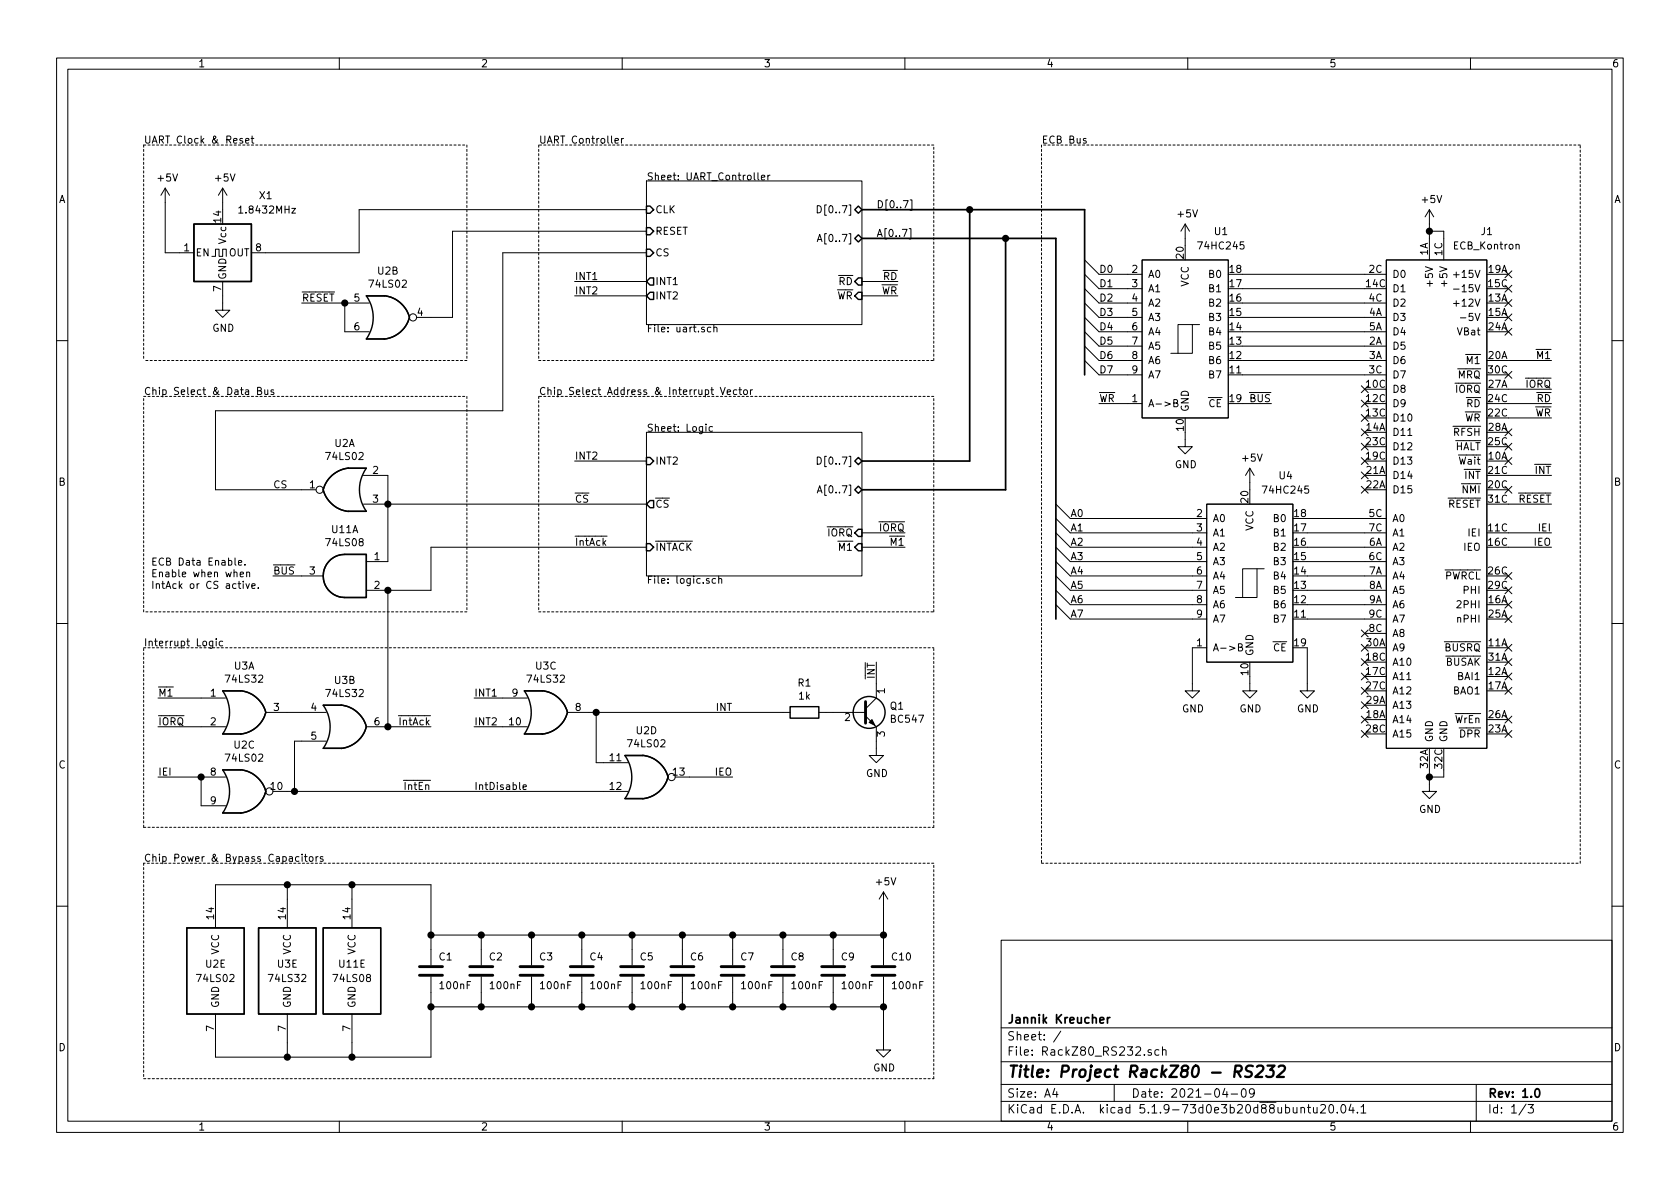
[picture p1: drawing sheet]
<svg xmlns="http://www.w3.org/2000/svg" width="297mm" height="210mm" viewBox="0 0 297 210" stroke-linecap="round" stroke-linejoin="round" font-family="sans-serif">
<g fill="none" stroke="#000" stroke-width=".18">
<path d="M10 10.3h277v189.9h-277zM12 12.2h273v186.1h-273zM60 10.3v1.9M110 10.3v1.9M160 10.3v1.9M210 10.3v1.9M260 10.3v1.9M29.2 33.3l-.8 1.2M29.2 33.3v11.4h5.1M29.2 33.3l.8 1.2M39.4 33.3l-.8 1.2M39.4 33.3v3.8"/>
<path d="M39.4 33.3l.7 1.2M42.2 36.8l.4-.4v1.3M42.2 37.7h.8M42.9 24.5h-.3l-.2 .2 .1 .1 .4 .2v.3h-.5M43.4 24.9l.6-.1v-.3h-.4l-.2 .2 .1 .6h.5M44.4 24.5h.5M44.6 24v1.1l.3 .2M108.7 24.9l.6-.1v-.3h-.4l-.2 .2 .1 .6h.5M109.9 24.5v.8M110.3 24.5l-.4 .2M114.3 32h38.1v25.4h-38.1zM114.3 37.1h-50.8v7.6h-19.1"/>
<path d="M134 30.6v1l.2 .2M134.6 31.4l.6-.1v-.3h-.4l-.2 .2 .1 .6h.5M135.8 31v.8M136.1 31l-.3 .2M144.5 36.4a.64 .64 0 0 1 .7 .6 .64 .64 0 0 1-.7 .6zM160.9 35.4h.3v1.8h-.3M192 24.5h-.3l-.2 .2 .1 .1 .4 .2v.3h-.5M209.5 39.6l-.7 1.3M209.5 39.6v3.8M209.5 39.6l.8 1.3M252.7 37.1v8.9M252.7 37.1l-.7 1.2"/>
<path d="M252.7 37.1l.8 1.2M37.5 45.3h.6v-1.2h.6v1.2h.7v-1.2h.6v1.2M39.4 49.8v5.1h1.2l-1.2 1.2-1.3-1.2h1.3M53.3 53.6h12M61 53.6v5.1h4.3M101.6 49.8h12.7M101.6 52.3h12.7M114.3 44.7h-25.4v27.9h-50.8v14h17.8M114.3 40.9h-34.3v15.2h-6.3M125.7 57.9h-.4l-.2 .2 .1 .5h.5M126.2 58l.2-.1h.3l.1 .8M126.2 57.4v1.3"/>
<path d="M144.5 42.7l.4-1.3 .4 1.3M144.6 42.4h.6M152.4 49.8h6.3M152.4 52.3h6.3M160.8 40.4h.3v1.9h-.3M191.8 51l2.5 2.6h7.6M191.8 48.5l2.5 2.5h7.6M191.8 53.6l2.5 2.5h7.6M191.8 46l2.5 2.5h7.6M191.8 56.1l2.5 2.6h7.6M191.8 58.7l2.5 2.5h7.6M201.9 46h15.3v27.9h-15.3z"/>
<path d="M210.8 57.4v5.1h-3.8M212.1 57.4h-3.8v5.1M219.7 53.6h25.4M219.7 51h25.4M219.7 56.1h25.4M219.7 48.5h25.4M219.7 58.7h25.4M245.1 46h17.8v86.3h-17.8zM252.7 40.9h2.6v5.1M257 53.7h1M257 51.1h1M257 48.6h1"/>
<path d="M258.2 56.2h1M262.9 53.6h3.8M262.9 51h3.8M262.9 56.1h3.8M262.9 48.5h3.8M262.9 58.7h3.8M266.1 53l1.2 1.2M266.1 47.9l1.2 1.2M266.1 50.4l1.2 1.3M266.1 55.5l1.2 1.2M266.1 58.1l1.2 1.2M267.3 53l-1.2 1.2"/>
<path d="M267.3 47.9l-1.2 1.2M267.3 50.4l-1.2 1.3M267.3 55.5l-1.2 1.2M267.3 58.1l-1.2 1.2M268 43.3l.2-.1 .3 .1 .1 .7M10 60.2h2M45.5 69.1h.6l.1-.2v-.3l-.7-.1v1.3h.5l.3-.3v-.2l-.3-.2M46.8 68.9l.1 .8 .3 .1 .1-.2M47.3 68.9v.9M48.4 69l-.3-.1-.2 .2 .1 .2 .4 .1v.3h-.5M114.3 76.4h38.1v25.4h-38.1zM124.8 75v.1"/>
<path d="M124.8 75.4v.9M126 75.5l-.4-.1-.2 .3 .1 .5h.5M127.4 68.5l.4 1.3 .4-1.3M128.6 69.3l.6-.1-.1-.2-.3-.1-.2 .2v.6h.5M130.3 69l-.4-.1-.2 .3 .1 .5h.5M130.6 68.9h.5M130.8 68.5v1.1l.3 .2M131.6 69l.3-.1 .3 .3-.2 .5-.3 .1-.2-.3zM132.7 68.9v.9M133 68.9l-.3 .3M191.8 61.2l2.5 2.5h7.6M191.8 63.7l2.5 2.6h7.6"/>
<path d="M194.3 71.4h7.6M207.5 71.3l.6-.1 .1-.4-.7-.1v1.2h.5l.3-.2v-.2l-.3-.2M209.5 76.4v2.6h1.3l-1.3 1.3-1.2-1.3h1.2M219.7 71.4h5.1M219.7 63.7h25.4M219.7 61.2h25.4M219.7 66.3h25.4M240.7 70.8l1.2 1.2M240.7 73.3l1.2 1.2M240.7 75.8l1.2 1.3M240.7 78.4l1.2 1.2M240.7 68.2l1.2 1.2"/>
<path d="M241.3 68.8h3.8M241.3 71.4h3.8M241.3 73.9h3.8M241.3 76.4h3.8M241.3 79h3.8M241.9 78.4l-1.2 1.2M241.9 70.8l-1.2 1.2M241.9 73.3l-1.2 1.2M241.9 75.8l-1.2 1.3M241.9 68.2l-1.2 1.2M262.9 68.8h11.4M262.9 71.4h11.4"/>
<path d="M262.9 73.9h11.4M262.9 76.4h3.8M262.9 63.7h11.4M262.9 79h3.8M262.9 66.3h3.8M266.1 78.4l1.2 1.2M266.1 75.8l1.2 1.3M266.1 65.7l1.2 1.2M267.3 78.4l-1.2 1.2M267.3 75.8l-1.2 1.3M267.3 65.7l-1.2 1.2M285 60.2h2"/>
<path d="M41.6 98.7v1.1l.1 .1M42.2 99.5l.5-.1v-.2l-.4-.1-.1 .2v.6h.5M43.3 99.8v.1M64.3 84.1h4.3v15.2h-3.8M64.3 89.1h50M101.6 81.5h12.7M106.3 94.8h1M114.3 96.8h-38.1v7.6h-11.4M144.5 87.2l.4-1.3 .4 1.3M144.5 80.8a.64 .64 0 0 1 .7 .7 .64 .64 0 0 1-.7 .6zM144.6 86.8h.6M152.4 94.2h7.6"/>
<path d="M152.4 96.8h7.6M186.7 89.1l2.5 2.6h24.2M186.7 91.7l2.5 2.5h24.2M186.7 94.2l2.5 2.6h24.2M186.7 96.8l2.5 2.5h24.2M186.7 99.3l2.5 2.5h24.2M213.4 89.1h15.2v28h-15.2zM221 82.8l-.8 1.3M221 82.8v3.8M221 82.8l.7 1.3M231.1 91.7h14M231.1 94.2h14"/>
<path d="M231.1 96.8h14M231.1 99.3h14M240.7 80.9l1.2 1.2M240.7 83.5l1.2 1.2M240.7 86l1.2 1.2M241.3 81.5h3.8M241.3 86.6h3.8M241.3 84.1h3.8M241.9 80.9l-1.2 1.2M241.9 83.5l-1.2 1.2M241.9 86l-1.2 1.2M262.9 94.2h11.4"/>
<path d="M262.9 96.8h11.4M262.9 81.5h3.8M262.9 86.6h3.8M262.9 84.1h11.4M262.9 89.1h11.4M266.1 80.9l1.2 1.2M266.1 86l1.2 1.2M267.3 80.9l-1.2 1.2M267.3 86l-1.2 1.2M10 110.3h2M37.6 113.4v1.1l-.2 .1h-.3M37.6 113.4h-.3l-.3 .2 .1 .6h.5"/>
<path d="M38.2 112.9v.2M38.2 113.4v.8M39.4 113.4h-.4l-.2 .2 .1 .6h.5M42.5 101.6l.6-.1-.1-.3h-.4l-.1 .1v.6h.5M43 102.8v.1M43 103.2v.9M43.5 103.2l.3 .9 .3-.9M43.6 101.3l.2-.1h.3v.8M43.6 101.2v.8M44.5 103.6l.6-.1v-.2l-.4-.1-.2 .2 .1 .6h.5M45.7 103.9v.2M48.3 101.8h8.8"/>
<path d="M68.6 104.4v24.1M126.5 102.4l-.3-.1-.3 .2 .1 .6h.5M127.1 102.4l.2-.1 .3 .1v.7M127.1 101.9v1.2M154.9 117.1v6.3l-1.9 1.9M186.7 101.8l2.5 2.6h24.2M186.7 104.4l2.5 2.5h24.2M186.7 106.9l2.5 2.6h24.2M213.4 114.5h-2.6v7.7h1.3l-1.3 1.2-1.3-1.2h1.3M219 114.4h.5l.1-.4-.6-.2v1.3h.5l.2-.2v-.2l-.3-.3M221 119.6v2.6h1.2l-1.2 1.2-1.3-1.2h1.3M222.2 100.6v5.1h-3.8"/>
<path d="M223.5 100.6h-3.8v5.1M231.1 114.5v7.7h1.3l-1.3 1.2-1.2-1.2h1.2M231.1 101.8h14M231.1 104.4h14M231.1 106.9h14M231.1 109.5h14M240.7 119l1.2 1.2M240.7 111.4l1.2 1.2M240.7 113.9l1.2 1.3M240.7 116.5l1.2 1.2M241.3 114.5h3.8M241.3 119.6h3.8"/>
<path d="M241.3 117.1h3.8M241.3 112h3.8M241.9 111.4l-1.2 1.2M241.9 119l-1.2 1.2M241.9 113.9l-1.2 1.3M241.9 116.5l-1.2 1.2M262.9 114.5h3.8M262.9 101.8h3.8M262.9 104.4h3.8M262.9 106.9h3.8M262.9 109.5h3.8M262.9 119.6h3.8"/>
<path d="M262.9 117.1h3.8M266.1 113.9l1.2 1.3M266.1 101.2l1.2 1.3M266.1 103.8l1.2 1.2M266.1 106.3l1.2 1.2M266.1 119l1.2 1.2M266.1 116.5l1.2 1.2M266.1 108.9l1.2 1.2M267.3 113.9l-1.2 1.3M267.3 101.2l-1.2 1.3M267.3 103.8l-1.2 1.2M267.3 106.3l-1.2 1.2"/>
<path d="M267.3 119l-1.2 1.2M267.3 116.5l-1.2 1.2M267.3 108.9l-1.2 1.2M285 110.3h2M27.9 123.4h12M27.9 128.5h12M27.9 137.4h12M35.6 137.4v5.1h4.3M47 126h10.7M48.3 139.9h62.7M57.7 131.1h-5.6v8.8M64.8 128.5h11.4"/>
<path d="M83.8 123.4h9.4M83.8 128.5h9.4M92.5 139.2l.6-.1-.1-.3h-.3l-.2 .2v.6h.5M100.3 126h39.4M105.4 126v8.9h5.6M119.4 137.4h10.1M144.8 126h8.2M153 126.6l1.9 1.9v5.1h1.3l-1.3 1.3-1.2-1.3h1.2M240.7 121.6l1.2 1.2M240.7 124.1l1.2 1.2M240.7 126.6l1.2 1.3M240.7 129.2l1.2 1.2"/>
<path d="M241.3 122.2h3.8M241.3 127.2h3.8M241.3 129.8h3.8M241.3 124.7h3.8M241.9 126.6l-1.2 1.3M241.9 129.2l-1.2 1.2M241.9 121.6l-1.2 1.2M241.9 124.1l-1.2 1.2M252.7 132.3v7.6h1.3l-1.3 1.3-1.2-1.3h1.2M255.3 132.3v5.1h-2.6M262.9 122.2h3.8M262.9 127.2h3.8"/>
<path d="M262.9 129.8h3.8M266.1 129.2l1.2 1.2M266.1 126.6l1.2 1.3M266.1 121.6l1.2 1.2M267.3 129.2l-1.2 1.2M267.3 126.6l-1.2 1.3M267.3 121.6l-1.2 1.2M50.8 156.5v7.6M52.9 151.5h-.4l-.3 .2 .2 .6h.5M53.4 151v.2M53.4 151.5v.8M53.8 151.5h.5"/>
<path d="M54 151v1.1l.3 .2M54.8 151.5h.3l.2 .2-.1 .6h-.3l-.2-.1zM55.9 151.5v.8M56.2 151.5l-.3 .2M57.1 151.5h-.3l-.2 .2 .1 .1 .4 .2v.3h-.5M62.2 156.5v7.6M156.2 157.7l-.8 1.3M156.2 157.7v13M156.2 157.7l.8 1.3M10 160.2h2M38.1 164.1v-7.6h38.1v14.2M50.8 179.3v7.6"/>
<path d="M62.2 179.3v7.6M76.2 172.7v14.2h-38.1v-7.6M76.2 165.3h80M76.2 178h80M85.1 165.3v5.4M85.1 172.7v5.3M94 165.3v5.4M94 172.7v5.3M102.9 165.3v5.4M102.9 172.7v5.3M111.8 165.3v5.4M111.8 172.7v5.3"/>
<path d="M120.6 165.3v5.4M120.6 172.7v5.3M129.5 165.3v5.4M129.5 172.7v5.3M138.4 165.3v5.4M138.4 172.7v5.3M147.3 165.3v5.4M147.3 172.7v5.3M156.2 172.7v13h1.3l-1.3 1.2-1.3-1.2h1.3M177 166.3h108v32h-108zM285 160.2h2M60 198.3v1.9"/>
<path d="M110 198.3v1.9M160 198.3v1.9M177 194.8h108M177 191.8h108M177 187.8h108M177 181.8h108M186.5 192.5l-.4 1h1M186.8 193v1M187.6 182.3l-1.3 2M197 191.8v3M203.6 185.7l-.4-.1-.2 .2v.2l.6 .2v.3h-.6M204.9 185.7l-.4-.1-.3 .3 .1 .6h.6"/>
<path d="M205.5 185.7l.3-.1 .3 .1 .1 .9M205.5 185.1v1.5M210 198.3v1.9M216.6 192.5l-.4 1h.9M216.9 193v1M217.7 193.5h1.1M219.6 192.7l.4-.2a.94 .94 0 0 1 0 1.5 .82 .82 0 0 1-.4-1.3zM221.8 193.2l-.3 .3h-.3l-.3-.3v-.4l.2-.2 .4-.1 .2 .2a1.13 1.13 0 0 1-.2 1.2l-.4 .1M230 196l.2-.2 .4 .1 .1 .9M230 195.8v1M231.2 195.8h.5M231.4 195.3v1.3l.3 .2"/>
<path d="M232.2 195.8l.1 .9 .4 .1 .2-.1M232.9 195.8v1M233.5 195.5l.2-.2h.4l.3 .5-.9 1h.9M235.2 195.4l.2-.1a.94 .94 0 0 1 0 1.5 .82 .82 0 0 1-.2-1.4zM236.4 196.7v.1M237.3 195.4l.1-.1a.8 .8 0 0 1 .6 .8 .8 .8 0 0 1-.6 .7 1 1 0 0 1-.1-1.4zM238.9 195.2l-.4 1.1h.9M239.2 195.8v1M240 196.7v.1M240.6 195.8l.5-.5v1.5M240.6 196.8h.9M260 198.3v1.9"/>
<path d="M261 191.8v6.5M269.8 195.2l-1.2 2M270.2 195.3h.9l-.5 .6 .4 .1v.7l-.2 .1-.6-.1"/>
<circle cx="73" cy="56.1" r=".63"/>
<circle cx="56.5" cy="86.6" r=".63"/>
<circle cx="47.6" cy="139.9" r=".63"/>
<circle cx="118.7" cy="137.4" r=".63"/>
</g>
<path d="M152.4 37.1h39.4v29.2M171.4 37.1v44.4h-19M152.4 42.2h34.3v67.3M177.8 42.2v44.4h-25.4M195.8 179.9v1M196.2 179.9l-.4 .3M194.5 180.4l.7-.1-.1-.3-.4-.1-.2 .2v.7h.6M271.5 192.7l.2-.2a.81 .81 0 0 1 .6 .6 .81 .81 0 0 1-.3 .8l-.1 .1a.79 .79 0 0 1-.4-1.3z" fill="none" stroke="#000" stroke-width=".3"/>
<path d="M218.3 189.5h.8a.56 .56 0 0 0 .5-.5 .56 .56 0 0 0-.4-.6h-.7l-.3 2M218.8 189.5l.6 .9M221.5 188.5l-.3-.1-.7 .1a.47 .47 0 0 0-.2 .5 .47 .47 0 0 0 .3 .4l.4 .1a.48 .48 0 0 1 .3 .5 .48 .48 0 0 1-.4 .4l-.8-.1M222.2 188.6l.4-.2h.4a.46 .46 0 0 1 .4 .6l-.2 .3-1.3 1.1h1.3M224.1 188.4h1.2l-.7 .8 .4 .1 .2 .3-.2 .7-.3 .1h-.6l-.2-.1M226.1 188.6l.3-.2h.5l.2 .2 .1 .4-.1 .3-1.3 1.1h1.2" fill="none" stroke="#000" stroke-width=".41"/>
<g fill="none" stroke="#000" stroke-width=".25">
<path d="M34.3 39.6h10.1v10.2h-10.1zM114.3 36.4h.6l.7 .7-.7 .6h-.6zM151.1 37.1l.7-.7 .6 .7-.6 .6zM64.8 59.9h3.1M64.8 52.3h3.1M64.8 52.3a6.6 6.6 0 0 1 0 7.6M67.9 52.3a5.2 5.2 0 0 1 4.5 3.8M72.4 56.2a5.2 5.2 0 0 1-4.5 3.8M114.3 44.1h.6l.7 .6-.7 .6h-.6zM114.3 40.3h.6l.7 .6-.7 .6h-.6zM114.9 49.1h.7v1.3h-.7l-.6-.6zM114.9 51.7h.7v1.3h-.7l-.6-.7z"/>
<path d="M151.1 42.2l.7-.7 .6 .7-.6 .6zM151.8 49.1h.6v1.3h-.6l-.7-.6zM151.8 51.7h.6v1.3h-.6l-.7-.7zM57.1 86.6a5.2 5.2 0 0 0 4.5 3.8h3.2M58.3 99.2a3.7 3.7 0 0 1 2.7-1.2h3.8v7.7h-3.8a3.8 3.8 0 0 1-3.6-2.4 3.8 3.8 0 0 1 .9-4.1zM64.7 82.8a6.6 6.6 0 0 0 0 7.6M64.8 82.8h-3.2a5.2 5.2 0 0 0-4.5 3.8M114.3 96.1h.6l.7 .7-.7 .6h-.6zM114.3 80.9h.6l.7 .6-.7 .7h-.6zM114.9 88.5h.7v1.3h-.7l-.6-.7zM151.1 86.6l.7-.6 .6 .6-.6 .6zM151.1 81.5l.7-.6 .6 .6-.6 .7z"/>
<path d="M151.8 93.6h.6v1.3h-.6l-.7-.7zM151.8 96.1h.6v1.3h-.6l-.7-.6zM42.5 122.1a5.2 5.2 0 0 1 4.5 3.9M42.5 122.2h-3.1a6.6 6.6 0 0 1 0 7.6h3.1M42.5 136.1a5.2 5.2 0 0 1 4.5 3.8M42.5 136.1l-3.1 .1a6.6 6.6 0 0 1 0 7.5l3.1 .1M47 126a5.2 5.2 0 0 1-4.5 3.8M47 140a5.2 5.2 0 0 1-4.5 3.8M57.1 124.7h3.2a5.2 5.2 0 0 1 4.5 3.8M57.2 124.7a6.6 6.6 0 0 1 0 7.6M64.8 128.5a5.2 5.2 0 0 1-4.5 3.9l-3.2-.1M92.7 129.8h3.2"/>
<path d="M92.7 122.2h3.2M92.7 122.2a6.6 6.6 0 0 1 0 7.6M95.9 122.1a5.2 5.2 0 0 1 4.4 3.9M100.3 126a5.2 5.2 0 0 1-4.4 3.8M110.5 133.6h3.2a5.2 5.2 0 0 1 4.4 3.8M110.5 133.6a6.6 6.6 0 0 1 0 7.6M118.1 137.4a5.2 5.2 0 0 1-4.4 3.8h-3.2M139.7 125h5.1v2h-5.1zM33 164.1h10.2v15.2h-10.2zM45.7 164.1h10.2v15.2h-10.2zM57.1 164.1h10.2v15.2h-10.2z"/>
<circle cx="153.7" cy="126" r="2.82"/>
</g>
<g fill="none" stroke="#000" stroke-width=".51">
<path d="M153 124.1v3.8M74.2 172.5h4M74.2 170.9h4M83.1 172.5h4M83.1 170.9h4M91.9 172.5h4.1M91.9 170.9h4.1M100.8 172.5h4.1M100.8 170.9h4.1M109.7 172.5h4.1M109.7 170.9h4.1M118.6 172.5h4.1"/>
<path d="M118.6 170.9h4.1M127.5 172.5h4.1M127.5 170.9h4.1M136.4 172.5h4.1M136.4 170.9h4.1M145.3 172.5h4.1M145.3 170.9h4.1M154.2 172.5h4M154.2 170.9h4"/>
</g>
<path d="M153.7 127.8l.5-.6 .5 1.1z" fill="#000" stroke="#000" stroke-width=".18"/>
<g fill="none" stroke="#000" stroke-width=".18" stroke-dasharray=".4 .4">
<path d="M25.4 25.6h57.1M25.4 25.6v38.1M82.5 25.6v38.1M95.2 25.6v38.1M165.1 25.6h-69.9M184.1 25.6v127M279.4 25.6h-95.3M25.4 70.1h57.1M82.5 70.1v38.1M82.5 63.7h-57.1M95.2 63.7h69.9M95.2 70.1v38.1"/>
<path d="M165.1 63.7v-38.1M165.1 70.1h-69.9M25.4 114.5h139.7M25.4 108.2v-38.1M82.5 108.2h-57.1M95.2 108.2h69.9M165.1 108.2v-38.1M25.4 146.3v-31.8M25.4 146.3h139.7M25.4 152.6v38.1M165.1 152.6h-139.7M165.1 146.3v-31.8"/>
<path d="M184.1 152.6h95.3M279.4 152.6v-127M25.4 190.7h139.7M165.1 190.7v-38.1"/>
</g>
<g fill="#000" stroke="#000" stroke-width=".25">
<circle cx="171.5" cy="37.1" r=".51"/>
<circle cx="61" cy="53.6" r=".51"/>
<circle cx="177.8" cy="42.2" r=".51"/>
<circle cx="252.7" cy="40.9" r=".51"/>
<circle cx="68.6" cy="89.1" r=".51"/>
<circle cx="68.6" cy="104.4" r=".51"/>
<circle cx="35.6" cy="137.4" r=".51"/>
<circle cx="52.1" cy="139.9" r=".51"/>
<circle cx="68.6" cy="128.5" r=".51"/>
<circle cx="105.4" cy="126" r=".51"/>
<circle cx="252.7" cy="137.4" r=".51"/>
<circle cx="50.8" cy="156.5" r=".51"/>
<circle cx="62.2" cy="156.5" r=".51"/>
<circle cx="76.2" cy="178" r=".51"/>
<circle cx="76.2" cy="165.3" r=".51"/>
<circle cx="85.1" cy="165.3" r=".51"/>
<circle cx="85.1" cy="178" r=".51"/>
<circle cx="94" cy="165.3" r=".51"/>
<circle cx="94" cy="178" r=".51"/>
<circle cx="102.9" cy="178" r=".51"/>
<circle cx="102.9" cy="165.3" r=".51"/>
<circle cx="111.8" cy="165.3" r=".51"/>
<circle cx="111.8" cy="178" r=".51"/>
<circle cx="120.7" cy="178" r=".51"/>
<circle cx="120.7" cy="165.3" r=".51"/>
<circle cx="129.5" cy="178" r=".51"/>
<circle cx="129.5" cy="165.3" r=".51"/>
<circle cx="138.4" cy="165.3" r=".51"/>
<circle cx="138.4" cy="178" r=".51"/>
<circle cx="147.3" cy="165.3" r=".51"/>
<circle cx="147.3" cy="178" r=".51"/>
<circle cx="156.2" cy="178" r=".51"/>
<circle cx="156.2" cy="165.3" r=".51"/>
<circle cx="50.8" cy="186.9" r=".51"/>
<circle cx="62.2" cy="186.9" r=".51"/>
</g>
<text font-size="2.8" x="178" y="190.5">Title: Project RackZ80 - RS232</text>
<g font-size="2.1">
<text x="178" y="184">Sheet: /</text>
<text x="178" y="181">Jannik Kreucher</text>
<text x="178" y="186.7">File: RackZ80_RS232.sch</text>
<text x="178" y="196.9">KiCad E.D.A. kicad 5.1.9-73d0e3b20d88ubuntu20.04.1</text>
<text x="178" y="194.1">Size: A4</text>
<text x="200" y="194.1">Date: 2021-04-09</text>
<text x="263" y="194.1">Rev: 1.0</text>
<text x="263" y="196.9">Id: 1/3</text>
</g>
<g font-size="1.8">
<text x="35" y="11.9">1</text>
<text x="85" y="11.9">2</text>
<text x="135" y="11.9">3</text>
<text x="185" y="11.9">4</text>
<text x="235" y="11.9">5</text>
<text x="285" y="11.9">6</text>
<text x="25.4" y="25.4">UART Clock &amp; Reset</text>
<text x="95.2" y="25.4">UART Controller</text>
<text x="184.1" y="25.4">ECB Bus</text>
<text x="10.4" y="35.9">A</text>
<text x="28" y="32.1">+5V</text>
<text x="38.2" y="32.1">+5V</text>
<text x="45.9" y="35.2">X1</text>
<text x="114.3" y="31.9">Sheet: UART_Controller</text>
<text x="251.5" y="35.9">+5V</text>
<text x="285.4" y="35.9">A</text>
<text x="39.1" y="39.3" transform="rotate(-90 39.1 39.3)">14</text>
<text x="42.7" y="37.8">1.8432MHz</text>
<text x="115.8" y="37.7">CLK</text>
<text x="115.8" y="41.5">RESET</text>
<text x="145.5" y="37.7">D[0..7]</text>
<text x="154.9" y="41.9">A[0..7]</text>
<text x="154.9" y="36.8">D[0..7]</text>
<text x="208.3" y="38.4">+5V</text>
<text x="214.8" y="41.6">U1</text>
<text x="261.9" y="41.6">J1</text>
<text x="32.5" y="44.4">1</text>
<text x="34.5" y="45.3">EN</text>
<text x="40" y="43" transform="rotate(-90 40 43)">Vcc</text>
<text x="40.5" y="45.3">OUT</text>
<text x="45.2" y="44.4">8</text>
<text x="115.8" y="45.3">CS</text>
<text x="145.5" y="42.8">A[0..7]</text>
<text x="209.3" y="45.7" transform="rotate(-90 209.3 45.7)">20</text>
<text x="212.2" y="44.1">74HC245</text>
<text x="252.5" y="45.2" transform="rotate(-90 252.5 45.2)">1A</text>
<text x="255" y="45.2" transform="rotate(-90 255 45.2)">1C</text>
<text x="257.1" y="44.1">ECB_Kontron</text>
<text x="39.1" y="51.5" transform="rotate(-90 39.1 51.5)">7</text>
<text x="40" y="49.5" transform="rotate(-90 40 49.5)">GND</text>
<text x="53.3" y="53.3">RESET</text>
<text x="62.6" y="53.3">5</text>
<text x="65.5" y="50.9">74LS02</text>
<text x="66.8" y="48.6">U2B</text>
<text x="101.6" y="49.5">INT1</text>
<text x="101.6" y="52.1">INT2</text>
<text x="115.8" y="50.4">INT1</text>
<text x="115.8" y="53">INT2</text>
<text x="147.9" y="53">WR</text>
<text x="148.3" y="50.4">RD</text>
<text x="155.8" y="52.1">WR</text>
<text x="156.2" y="49.5">RD</text>
<text x="194.3" y="50.8">D1</text>
<text x="194.3" y="53.3">D2</text>
<text x="194.3" y="48.3">D0</text>
<text x="200.2" y="48.3">2</text>
<text x="200.2" y="50.8">3</text>
<text x="200.2" y="53.3">4</text>
<text x="202.9" y="49.1">A0</text>
<text x="202.9" y="51.7">A1</text>
<text x="210.2" y="50.7" transform="rotate(-90 210.2 50.7)">VCC</text>
<text x="213.9" y="51.7">B1</text>
<text x="213.9" y="49.1">B0</text>
<text x="217.5" y="53.3">16</text>
<text x="217.5" y="50.8">17</text>
<text x="217.5" y="48.3">18</text>
<text x="241.6" y="50.8">14C</text>
<text x="242.1" y="48.3">2C</text>
<text x="242.1" y="53.3">4C</text>
<text x="246.1" y="51.7">D1</text>
<text x="246.1" y="49.1">D0</text>
<text x="253.4" y="50.2" transform="rotate(-90 253.4 50.2)">+5V</text>
<text x="255.9" y="50.2" transform="rotate(-90 255.9 50.2)">+5V</text>
<text x="257.7" y="49.1">+15V</text>
<text x="258.1" y="51.7">-15V</text>
<text x="263.2" y="53.3">13A</text>
<text x="263.2" y="50.8">15C</text>
<text x="263.2" y="48.3">19A</text>
<text x="37.5" y="58.7">GND</text>
<text x="62.6" y="58.4">6</text>
<text x="73.8" y="55.9">4</text>
<text x="114.3" y="58.8">File: uart.sch</text>
<text x="194.3" y="55.9">D3</text>
<text x="194.3" y="58.4">D4</text>
<text x="200.2" y="55.9">5</text>
<text x="200.2" y="58.4">6</text>
<text x="202.9" y="54.2">A2</text>
<text x="202.9" y="56.8">A3</text>
<text x="202.9" y="59.3">A4</text>
<text x="213.9" y="59.3">B4</text>
<text x="213.9" y="56.8">B3</text>
<text x="213.9" y="54.2">B2</text>
<text x="217.5" y="58.4">14</text>
<text x="217.5" y="55.9">15</text>
<text x="242.1" y="55.9">4A</text>
<text x="242.1" y="58.4">5A</text>
<text x="246.1" y="56.8">D3</text>
<text x="246.1" y="54.2">D2</text>
<text x="246.1" y="59.3">D4</text>
<text x="257.7" y="54.2">+12V</text>
<text x="257.8" y="59.3">VBat</text>
<text x="259.1" y="56.8">-5V</text>
<text x="263.2" y="55.9">15A</text>
<text x="263.2" y="58.4">24A</text>
<text x="194.3" y="61">D5</text>
<text x="194.3" y="63.5">D6</text>
<text x="200.2" y="61">7</text>
<text x="200.2" y="63.5">8</text>
<text x="202.9" y="61.8">A5</text>
<text x="202.9" y="64.4">A6</text>
<text x="213.9" y="64.4">B6</text>
<text x="213.9" y="61.8">B5</text>
<text x="217.5" y="63.5">12</text>
<text x="217.5" y="61">13</text>
<text x="242.1" y="61">2A</text>
<text x="242.1" y="63.5">3A</text>
<text x="246.1" y="61.8">D5</text>
<text x="246.1" y="64.4">D6</text>
<text x="259.4" y="64.4">M1</text>
<text x="263.2" y="63.5">20A</text>
<text x="271.9" y="63.5">M1</text>
<text x="25.4" y="69.8">Chip Select &amp; Data Bus</text>
<text x="95.2" y="69.8">Chip Select Address &amp; Interrupt Vector</text>
<text x="194.3" y="66">D7</text>
<text x="194.3" y="71.1">WR</text>
<text x="200.2" y="71.1">1</text>
<text x="200.2" y="66">9</text>
<text x="202.9" y="66.9">A7</text>
<text x="213.9" y="66.9">B7</text>
<text x="217.5" y="66">11</text>
<text x="217.5" y="71.1">19</text>
<text x="221.1" y="71.1">BUS</text>
<text x="241.6" y="68.6">10C</text>
<text x="241.6" y="71.1">12C</text>
<text x="242.1" y="66">3C</text>
<text x="246.1" y="69.5">D8</text>
<text x="246.1" y="66.9">D7</text>
<text x="257.4" y="69.5">IORQ</text>
<text x="257.8" y="66.9">MRQ</text>
<text x="263.2" y="71.1">24C</text>
<text x="263.2" y="68.6">27A</text>
<text x="263.2" y="66">30C</text>
<text x="269.8" y="68.6">IORQ</text>
<text x="271.8" y="71.1">RD</text>
<text x="114.3" y="76.3">Sheet: Logic</text>
<text x="202.9" y="72">A-&gt;B</text>
<text x="209.3" y="76.1" transform="rotate(-90 209.3 76.1)">10</text>
<text x="210.2" y="72.9" transform="rotate(-90 210.2 72.9)">GND</text>
<text x="213.7" y="72">CE</text>
<text x="241.6" y="73.7">13C</text>
<text x="241.6" y="76.2">14A</text>
<text x="246.1" y="72">D9</text>
<text x="246.1" y="74.5">D10</text>
<text x="246.1" y="77.1">D11</text>
<text x="257" y="77.1">RFSH</text>
<text x="258.9" y="74.5">WR</text>
<text x="259.3" y="72">RD</text>
<text x="263.2" y="73.7">22C</text>
<text x="263.2" y="76.2">28A</text>
<text x="271.4" y="73.7">WR</text>
<text x="57.8" y="81.4">74LS02</text>
<text x="59.2" y="79">U2A</text>
<text x="65.9" y="83.8">2</text>
<text x="101.6" y="81.3">INT2</text>
<text x="115.8" y="82.2">INT2</text>
<text x="145.5" y="82.2">D[0..7]</text>
<text x="207.7" y="82.8">GND</text>
<text x="219.8" y="81.6">+5V</text>
<text x="241.6" y="81.3">19C</text>
<text x="241.6" y="83.8">21A</text>
<text x="241.6" y="78.7">23C</text>
<text x="246.1" y="82.2">D13</text>
<text x="246.1" y="79.6">D12</text>
<text x="257.1" y="79.6">HALT</text>
<text x="258.1" y="82.2">Wait</text>
<text x="263.2" y="81.3">10A</text>
<text x="263.2" y="83.8">21C</text>
<text x="263.2" y="78.7">25C</text>
<text x="271.5" y="83.8">INT</text>
<text x="10.4" y="85.9">B</text>
<text x="48.3" y="86.4">CS</text>
<text x="54.8" y="86.4">1</text>
<text x="65.9" y="88.9">3</text>
<text x="101.6" y="88.9">CS</text>
<text x="115.8" y="89.8">CS</text>
<text x="145.5" y="87.2">A[0..7]</text>
<text x="220.7" y="88.8" transform="rotate(-90 220.7 88.8)">20</text>
<text x="223.6" y="87.3">74HC245</text>
<text x="226.2" y="84.8">U4</text>
<text x="241.6" y="86.4">22A</text>
<text x="246.1" y="84.7">D14</text>
<text x="246.1" y="87.2">D15</text>
<text x="256" y="89.8">RESET</text>
<text x="258.6" y="87.2">NMI</text>
<text x="259" y="84.7">INT</text>
<text x="263.2" y="86.4">20C</text>
<text x="263.2" y="88.9">31C</text>
<text x="268.4" y="88.9">RESET</text>
<text x="285.4" y="85.9">B</text>
<text x="58.7" y="94.3">U11A</text>
<text x="146.4" y="94.9">IORQ</text>
<text x="155.5" y="94">IORQ</text>
<text x="189.2" y="94">A1</text>
<text x="189.2" y="91.4">A0</text>
<text x="211.6" y="91.4">2</text>
<text x="211.6" y="94">3</text>
<text x="214.4" y="92.3">A0</text>
<text x="214.4" y="94.9">A1</text>
<text x="221.6" y="93.9" transform="rotate(-90 221.6 93.9)">VCC</text>
<text x="225.3" y="94.9">B1</text>
<text x="225.3" y="92.3">B0</text>
<text x="228.9" y="94">17</text>
<text x="228.9" y="91.4">18</text>
<text x="242.1" y="91.4">5C</text>
<text x="242.1" y="94">7C</text>
<text x="246.1" y="92.3">A0</text>
<text x="246.1" y="94.9">A1</text>
<text x="259.7" y="94.9">IEI</text>
<text x="263.2" y="94">11C</text>
<text x="272.2" y="94">IEI</text>
<text x="26.7" y="100">ECB Data Enable.</text>
<text x="48.3" y="101.6">BUS</text>
<text x="54.8" y="101.6">3</text>
<text x="57.8" y="96.6">74LS08</text>
<text x="66.2" y="99.1">1</text>
<text x="101.6" y="96.5">IntAck</text>
<text x="115.8" y="97.4">INTACK</text>
<text x="148.4" y="97.4">M1</text>
<text x="157.6" y="96.5">M1</text>
<text x="189.2" y="101.6">A4</text>
<text x="189.2" y="99.1">A3</text>
<text x="189.2" y="96.5">A2</text>
<text x="211.6" y="96.5">4</text>
<text x="211.6" y="99.1">5</text>
<text x="211.6" y="101.6">6</text>
<text x="214.4" y="97.4">A2</text>
<text x="214.4" y="99.9">A3</text>
<text x="225.3" y="99.9">B3</text>
<text x="225.3" y="97.4">B2</text>
<text x="228.9" y="101.6">14</text>
<text x="228.9" y="99.1">15</text>
<text x="228.9" y="96.5">16</text>
<text x="242.1" y="96.5">6A</text>
<text x="242.1" y="99.1">6C</text>
<text x="242.1" y="101.6">7A</text>
<text x="246.1" y="97.4">A2</text>
<text x="246.1" y="99.9">A3</text>
<text x="258.8" y="97.4">IEO</text>
<text x="263.2" y="96.5">16C</text>
<text x="263.2" y="101.6">26C</text>
<text x="271.3" y="96.5">IEO</text>
<text x="26.7" y="102.1">Enable when when</text>
<text x="26.7" y="104.1">IntAck or CS active.</text>
<text x="66.2" y="104.1">2</text>
<text x="114.3" y="103.2">File: logic.sch</text>
<text x="189.2" y="106.7">A6</text>
<text x="189.2" y="104.1">A5</text>
<text x="211.6" y="104.1">7</text>
<text x="211.6" y="106.7">8</text>
<text x="214.4" y="102.5">A4</text>
<text x="214.4" y="105">A5</text>
<text x="214.4" y="107.6">A6</text>
<text x="225.3" y="107.6">B6</text>
<text x="225.3" y="105">B5</text>
<text x="225.3" y="102.5">B4</text>
<text x="228.9" y="106.7">12</text>
<text x="228.9" y="104.1">13</text>
<text x="242.1" y="104.1">8A</text>
<text x="242.1" y="106.7">9A</text>
<text x="246.1" y="102.5">A4</text>
<text x="246.1" y="105">A5</text>
<text x="246.1" y="107.6">A6</text>
<text x="255.4" y="102.5">PWRCL</text>
<text x="257.9" y="107.6">2PHI</text>
<text x="258.9" y="105">PHI</text>
<text x="263.2" y="106.7">16A</text>
<text x="263.2" y="104.1">29C</text>
<text x="189.2" y="109.2">A7</text>
<text x="211.6" y="109.2">9</text>
<text x="214.4" y="110.1">A7</text>
<text x="225.3" y="110.1">B7</text>
<text x="228.9" y="109.2">11</text>
<text x="242.1" y="111.8">8C</text>
<text x="242.1" y="109.2">9C</text>
<text x="246.1" y="112.6">A8</text>
<text x="246.1" y="110.1">A7</text>
<text x="257.8" y="110.1">nPHI</text>
<text x="263.2" y="109.2">25A</text>
<text x="25.4" y="114.3">Interrupt Logic</text>
<text x="41.4" y="118.4">U3A</text>
<text x="94.8" y="118.4">U3C</text>
<text x="154.7" y="119.9" transform="rotate(-90 154.7 119.9)">INT</text>
<text x="211.6" y="114.3">1</text>
<text x="214.4" y="115.2">A-&gt;B</text>
<text x="220.7" y="119.3" transform="rotate(-90 220.7 119.3)">10</text>
<text x="221.6" y="116.1" transform="rotate(-90 221.6 116.1)">GND</text>
<text x="225.1" y="115.2">CE</text>
<text x="228.9" y="114.3">19</text>
<text x="241.6" y="119.4">17C</text>
<text x="241.6" y="116.8">18C</text>
<text x="241.6" y="114.3">30A</text>
<text x="246.1" y="117.7">A10</text>
<text x="246.1" y="115.2">A9</text>
<text x="255.5" y="115.2">BUSRQ</text>
<text x="255.6" y="117.7">BUSAK</text>
<text x="263.2" y="114.3">11A</text>
<text x="263.2" y="119.4">12A</text>
<text x="263.2" y="116.8">31A</text>
<text x="27.9" y="123.2">M1</text>
<text x="37.2" y="123.2">1</text>
<text x="40.1" y="120.7">74LS32</text>
<text x="48.4" y="125.7">3</text>
<text x="55" y="125.7">4</text>
<text x="57.9" y="123.3">74LS32</text>
<text x="59.2" y="120.9">U3B</text>
<text x="83.8" y="123.2">INT1</text>
<text x="90.6" y="123.2">9</text>
<text x="93.4" y="120.7">74LS32</text>
<text x="101.8" y="125.7">8</text>
<text x="126.7" y="125.7">INT</text>
<text x="141.1" y="121.4">R1</text>
<text x="141.3" y="123.7">1k</text>
<text x="156.5" y="122.7" transform="rotate(-90 156.5 122.7)">1</text>
<text x="157.4" y="125.5">Q1</text>
<text x="209" y="126">GND</text>
<text x="219.2" y="126">GND</text>
<text x="229.3" y="126">GND</text>
<text x="241.6" y="121.9">27C</text>
<text x="241.6" y="124.5">29A</text>
<text x="246.1" y="120.3">A11</text>
<text x="246.1" y="122.8">A12</text>
<text x="246.1" y="125.3">A13</text>
<text x="257" y="122.8">BAO1</text>
<text x="257.8" y="120.3">BAI1</text>
<text x="263.2" y="121.9">17A</text>
<text x="27.9" y="128.3">IORQ</text>
<text x="37.2" y="128.3">2</text>
<text x="55" y="130.8">5</text>
<text x="66.2" y="128.3">6</text>
<text x="70.8" y="128.3">IntAck</text>
<text x="83.8" y="128.3">INT2</text>
<text x="90.1" y="128.3">10</text>
<text x="112.5" y="129.8">U2D</text>
<text x="149.4" y="127.5">2</text>
<text x="156.5" y="130.3" transform="rotate(-90 156.5 130.3)">3</text>
<text x="157.7" y="127.8">BC547</text>
<text x="241.6" y="127">18A</text>
<text x="241.6" y="129.5">28C</text>
<text x="246.1" y="127.9">A14</text>
<text x="246.1" y="130.4">A15</text>
<text x="253.4" y="131.3" transform="rotate(-90 253.4 131.3)">GND</text>
<text x="255.9" y="131.3" transform="rotate(-90 255.9 131.3)">GND</text>
<text x="257.3" y="127.9">WrEn</text>
<text x="258.1" y="130.4">DPR</text>
<text x="263.2" y="129.5">23A</text>
<text x="263.2" y="127">26A</text>
<text x="10.4" y="135.9">C</text>
<text x="27.9" y="137.2">IEI</text>
<text x="37.2" y="137.2">8</text>
<text x="40.1" y="134.7">74LS02</text>
<text x="41.4" y="132.4">U2C</text>
<text x="107.9" y="134.6">11</text>
<text x="111.2" y="132.2">74LS02</text>
<text x="119" y="137.2">13</text>
<text x="126.5" y="137.2">IEO</text>
<text x="153.1" y="137.4">GND</text>
<text x="252.5" y="135.9" transform="rotate(-90 252.5 135.9)">32A</text>
<text x="255" y="135.9" transform="rotate(-90 255 135.9)">32C</text>
<text x="285.4" y="135.9">C</text>
<text x="37.2" y="142.2">9</text>
<text x="47.9" y="139.7">10</text>
<text x="71.8" y="139.7">IntEn</text>
<text x="83.8" y="139.7">IntDisable</text>
<text x="107.9" y="139.7">12</text>
<text x="250.9" y="143.8">GND</text>
<text x="25.4" y="152.4">Chip Power &amp; Bypass Capacitors</text>
<text x="155" y="156.6">+5V</text>
<text x="37.8" y="162.5" transform="rotate(-90 37.8 162.5)">14</text>
<text x="50.5" y="162.5" transform="rotate(-90 50.5 162.5)">14</text>
<text x="62" y="162.5" transform="rotate(-90 62 162.5)">14</text>
<text x="35" y="173.7">74LS02</text>
<text x="36.4" y="171.1">U2E</text>
<text x="38.7" y="168.8" transform="rotate(-90 38.7 168.8)">VCC</text>
<text x="47.7" y="173.7">74LS32</text>
<text x="49.1" y="171.1">U3E</text>
<text x="51.4" y="168.8" transform="rotate(-90 51.4 168.8)">VCC</text>
<text x="59.1" y="173.7">74LS08</text>
<text x="60" y="171.1">U11E</text>
<text x="62.9" y="168.8" transform="rotate(-90 62.9 168.8)">VCC</text>
<text x="77.7" y="169.8">C1</text>
<text x="86.6" y="169.8">C2</text>
<text x="95.5" y="169.8">C3</text>
<text x="104.3" y="169.8">C4</text>
<text x="113.2" y="169.8">C5</text>
<text x="122.1" y="169.8">C6</text>
<text x="131" y="169.8">C7</text>
<text x="139.9" y="169.8">C8</text>
<text x="148.8" y="169.8">C9</text>
<text x="157.8" y="169.8">C10</text>
<text x="38.7" y="178.3" transform="rotate(-90 38.7 178.3)">GND</text>
<text x="51.4" y="178.3" transform="rotate(-90 51.4 178.3)">GND</text>
<text x="62.9" y="178.3" transform="rotate(-90 62.9 178.3)">GND</text>
<text x="77.9" y="174.9">100nF</text>
<text x="86.8" y="174.9">100nF</text>
<text x="95.7" y="174.9">100nF</text>
<text x="104.6" y="174.9">100nF</text>
<text x="113.5" y="174.9">100nF</text>
<text x="122.4" y="174.9">100nF</text>
<text x="131.3" y="174.9">100nF</text>
<text x="140.2" y="174.9">100nF</text>
<text x="149" y="174.9">100nF</text>
<text x="157.9" y="174.9">100nF</text>
<text x="10.4" y="185.9">D</text>
<text x="37.8" y="182.3" transform="rotate(-90 37.8 182.3)">7</text>
<text x="50.5" y="182.3" transform="rotate(-90 50.5 182.3)">7</text>
<text x="62" y="182.3" transform="rotate(-90 62 182.3)">7</text>
<text x="285.4" y="185.9">D</text>
<text x="154.4" y="189.5">GND</text>
<text x="35" y="199.9">1</text>
<text x="85" y="199.9">2</text>
<text x="135" y="199.9">3</text>
<text x="185" y="199.9">4</text>
<text x="235" y="199.9">5</text>
<text x="285" y="199.9">6</text>
</g>
</svg>
